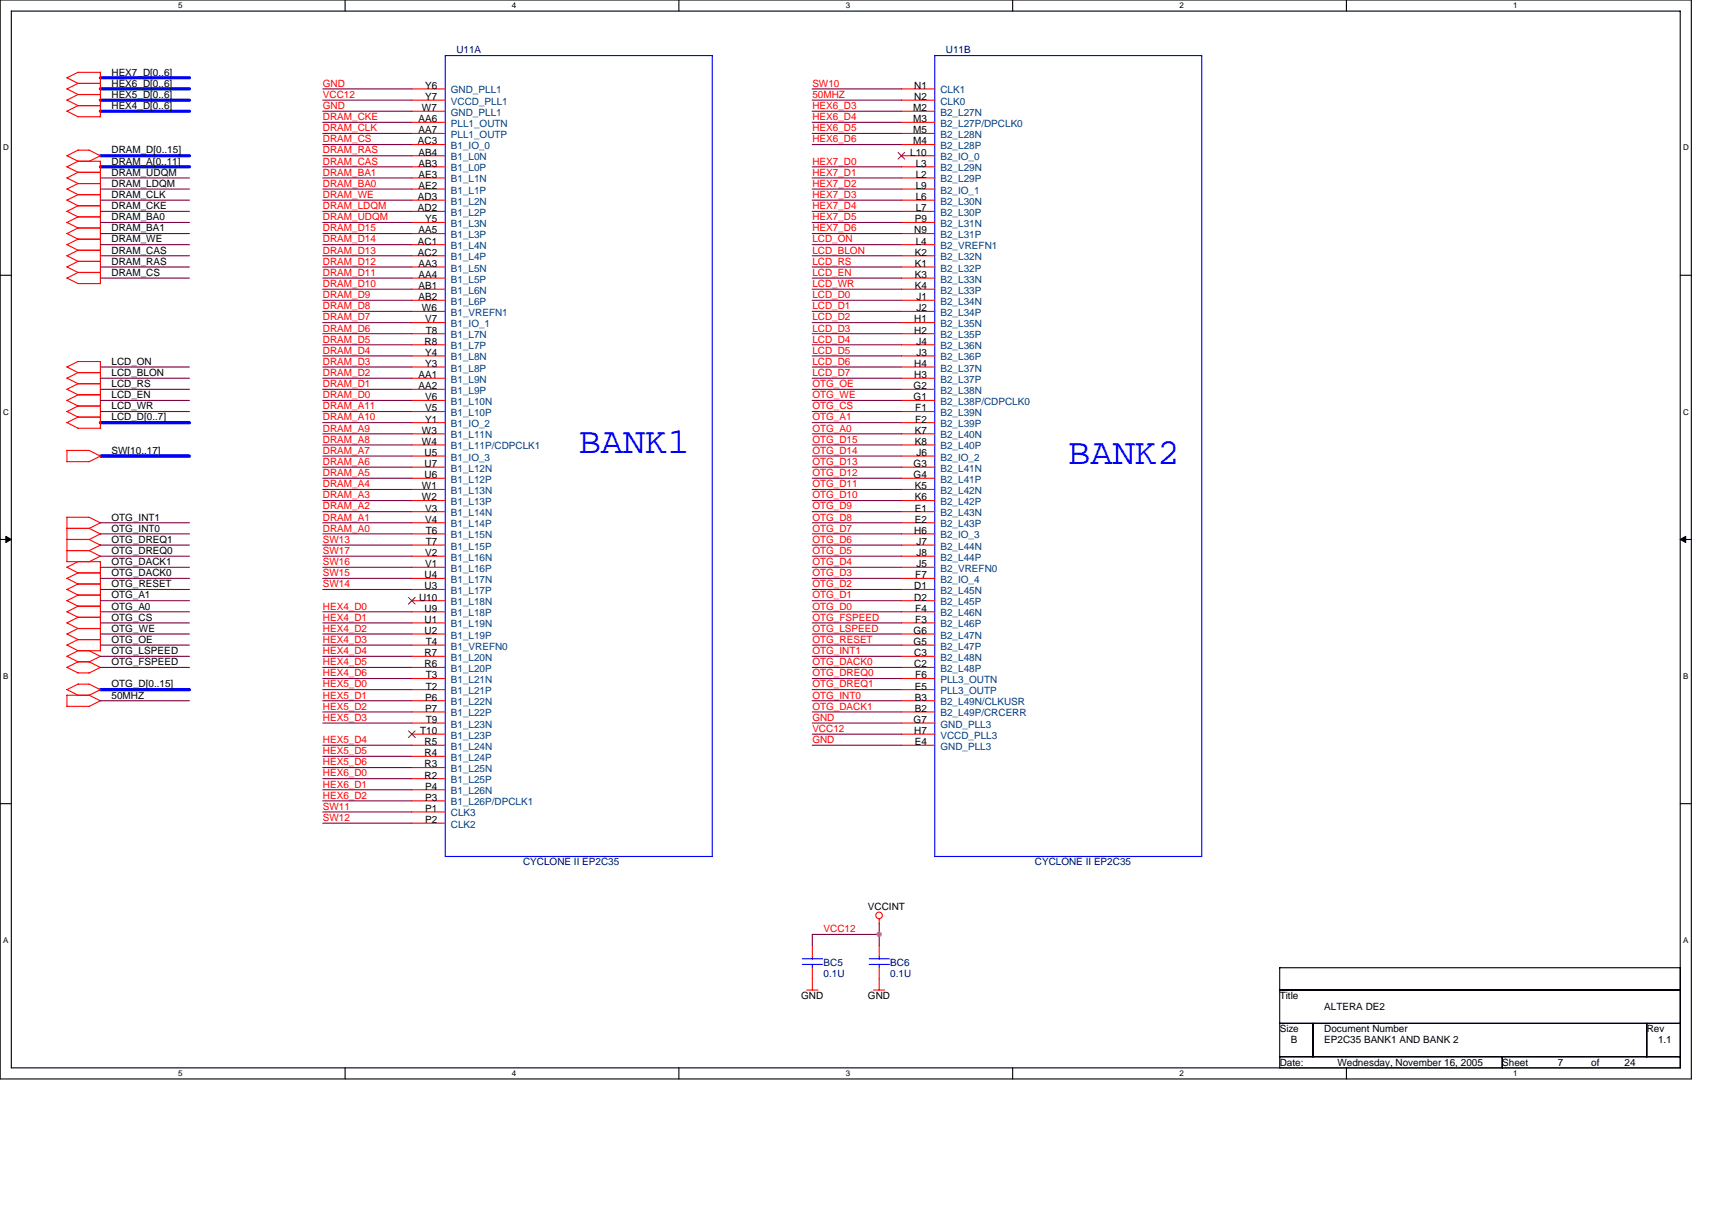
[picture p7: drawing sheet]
<svg xmlns="http://www.w3.org/2000/svg" width="297mm" height="210mm" viewBox="0 0 297 210" stroke-linecap="round" stroke-linejoin="round" font-family="sans-serif">
<path d="M0 0h293.5v187.2h-293.5zM2 1.9h289.5v183.4h-289.5z" fill="none" stroke="#000" stroke-width=".19"/>
<g fill="#fff">
<path d="M30.9 .2h.8v1.6h-.8z"/>
<path d="M30.9 185.5h.8v1.6h-.8z"/>
</g>
<path d="M59.9 0v1.9M59.9 185.3v1.9" fill="none" stroke="#000" stroke-width=".19"/>
<g fill="#fff">
<path d="M88.8 .2h.8v1.6h-.8z"/>
<path d="M88.8 185.5h.8v1.6h-.8z"/>
</g>
<path d="M117.8 0v1.9M117.8 185.3v1.9" fill="none" stroke="#000" stroke-width=".19"/>
<g fill="#fff">
<path d="M146.7 .2h.8v1.6h-.8z"/>
<path d="M146.7 185.5h.8v1.6h-.8z"/>
</g>
<path d="M175.7 0v1.9M175.7 185.3v1.9" fill="none" stroke="#000" stroke-width=".19"/>
<g fill="#fff">
<path d="M204.7 .2h.7v1.6h-.7z"/>
<path d="M204.7 185.5h.7v1.6h-.7z"/>
</g>
<path d="M233.6 0v1.9M233.6 185.3v1.9" fill="none" stroke="#000" stroke-width=".19"/>
<g fill="#fff">
<path d="M262.6 .2h.7v1.6h-.7z"/>
<path d="M262.6 185.5h.7v1.6h-.7z"/>
<path d="M.5 24.8h1v1.6h-1z"/>
<path d="M292 24.8h1v1.6h-1z"/>
<path d="M.5 70.7h1v1.5h-1z"/>
<path d="M292 70.7h1v1.5h-1z"/>
</g>
<path d="M0 47.8h2M291.5 47.8h2" fill="none" stroke="#000" stroke-width=".19"/>
<g fill="#fff">
<path d="M.5 116.5h.9v1.6h-.9z"/>
<path d="M292 116.5h.9v1.6h-.9z"/>
</g>
<path d="M0 93.6h2M291.5 93.6h2" fill="none" stroke="#000" stroke-width=".19"/>
<path d="M1 93.1l1 .5-1 .5zM291.5 93.6l1-.5v1z" fill="#000" stroke="#000" stroke-width=".17"/>
<g fill="#fff">
<path d="M.5 162.4h.9v1.5h-.9z"/>
<path d="M292 162.4h.9v1.5h-.9z"/>
</g>
<path d="M0 139.5h2M291.5 139.5h2M222 167.9h69.5v17.4h-69.5zM222 171.8h69.5M222 177.6h69.5M227.8 177.6v5.8M285.7 177.6v5.8M222 183.4h69.5M260.6 183.4v1.9" fill="none" stroke="#000" stroke-width=".19"/>
<g fill="none" stroke="#f00" stroke-width=".19">
<path d="M11.6 17.4l1.9 .9h3.9M11.6 15.4l1.9 1h3.9M11.6 13.5l1.9 1h3.9M13.5 12.6h3.9v7.7h-3.9l-1.9-1M13.6 18.3l-2 1M13.6 16.4l-2 1M13.6 14.5l-2 .9M13.6 12.5l-2 1M71.5 15.4h5.8M71.5 17.4h5.8M71.5 19.3h5.8M156.4 15.4h5.8"/>
<path d="M156.4 17.4h5.8M156.4 19.3h5.8M11.6 27l1.9 1h3.9v21.2h-3.9l-1.9-1M11.6 28.9l1.9 1h3.9M11.6 30.9l1.9 1h3.9M11.6 32.8l1.9 1h3.9M11.6 34.7l1.9 1h3.9M11.6 36.7l1.9 .9h3.9M11.6 38.6l1.9 1h3.9M13.5 26.1h2l1.9 1M13.6 26l-2 1M13.6 28l-2 1"/>
<path d="M13.6 29.9l-2 1M13.6 31.8l-2 1M13.6 33.8l-2 .9M13.6 35.7l-2 1M13.6 37.6l-2 1M13.6 39.5l-2 1M17.4 27l-2 1M71.5 21.2h5.8M71.5 23.2h5.8M71.5 25.1h5.8M71.5 27h5.8M71.5 29h5.8"/>
<path d="M71.5 30.9h5.8M71.5 32.8h5.8M71.5 34.7h5.8M71.5 36.7h5.8M71.5 38.6h5.8M156.4 21.2h5.8M156.4 23.2h5.8M156.4 25.1h5.8M156.4 27h5.8M156.4 29h5.8M156.4 30.9h5.8M156.4 32.8h5.8"/>
<path d="M156.4 34.7h5.8M156.4 36.7h5.8M156.4 38.6h5.8M11.6 40.5l1.9 1h3.9M11.6 42.4l1.9 1h3.9M11.6 44.4l1.9 1h3.9M11.6 46.3l1.9 1h3.9M13.6 41.5l-2 1M13.6 43.4l-2 1M13.6 45.3l-2 1M13.6 47.3l-2 1M71.5 40.5h5.8"/>
<path d="M71.5 42.5h5.8M71.5 44.4h5.8M71.5 46.3h5.8M71.5 48.3h5.8M71.5 50.2h5.8M71.5 52.1h5.8M71.5 54h5.8M71.5 56h5.8M71.5 57.9h5.8M71.5 59.8h5.8M156.4 40.5h5.8M156.4 42.5h5.8"/>
<path d="M156.4 44.4h5.8M156.4 46.3h5.8M156.4 48.3h5.8M156.4 50.2h5.8M156.4 52.1h5.8M156.4 54h5.8M156.4 56h5.8M156.4 57.9h5.8M156.4 59.8h5.8M11.6 71.4l1.9 1h3.9M11.6 73.3l1.9 1h3.9M11.6 69.5l1.9 1h3.9"/>
<path d="M11.6 67.5l1.9 1h3.9M11.6 65.6l1.9 1h3.9M11.6 63.7l1.9 1h3.9M13.5 62.7h3.9v11.6M13.6 72.4l-2 .9M13.6 70.4l-2 1M13.6 68.5l-2 1M13.6 66.6l-2 1M13.6 64.6l-2 1M13.6 62.7l-2 1M71.5 61.8h5.8M71.5 63.7h5.8"/>
<path d="M71.5 65.6h5.8M71.5 67.6h5.8M71.5 69.5h5.8M71.5 71.4h5.8M71.5 73.3h5.8M71.5 75.3h5.8M71.5 77.2h5.8M71.5 79.1h5.8M156.4 61.8h5.8M156.4 63.7h5.8M156.4 65.6h5.8M156.4 67.6h5.8"/>
<path d="M156.4 69.5h5.8M156.4 71.4h5.8M156.4 73.3h5.8M156.4 75.3h5.8M156.4 77.2h5.8M156.4 79.1h5.8M11.6 97.5h5.8v15.4M11.6 93.6h3.9l1.9 1-2 1M11.6 95.5h3.9l1.9 1M11.6 98.4l1.9 1h3.9M11.6 91.7h3.9l1.9 1-2 .9M11.6 80.1h3.9"/>
<path d="M11.6 80.1v-2l3.9 .1 1.9 1-2 .9M11.6 89.7v7.8M11.6 89.8h3.9l1.9 .9M13.6 97.5l-2 .9M13.6 99.4l-2 1M17.4 96.5l-2 1M17.4 90.7l-2 1M71.5 81.1h5.8M71.5 83h5.8M71.5 84.9h5.8M71.5 86.9h5.8M71.5 88.8h5.8"/>
<path d="M71.5 90.7h5.8M71.5 92.6h5.8M71.5 94.6h5.8M71.5 96.5h5.8M71.5 98.4h5.8M156.4 81.1h5.8M156.4 83h5.8M156.4 84.9h5.8M156.4 86.9h5.8M156.4 88.8h5.8M156.4 90.7h5.8M156.4 92.6h5.8"/>
<path d="M156.4 94.6h5.8M156.4 96.5h5.8M156.4 98.4h5.8M11.6 100.4l1.9 .9h3.9M11.6 102.3l1.9 1h3.9M11.6 106.2l1.9 .9h3.9M11.6 108.1l1.9 1h3.9M11.6 110l1.9 1h3.9M11.6 111.9l1.9 1h3.9M11.6 104.2l1.9 1h3.9M11.6 113.9l1.9 1h2l1.9 .9M11.6 115.8l1.9 1h2"/>
<path d="M11.6 119.7l1.9 .9M13.5 118.7h2l1.9 1M13.6 101.3l-2 1M13.6 107.1l-2 1M13.6 111l-2 1M13.6 109.1l-2 .9M13.6 105.2l-2 1M13.6 103.3l-2 .9M13.6 114.8l-2 1M13.6 112.9l-2 1M13.6 118.7l-2 1M15.5 112.9l1.9 1-2 1"/>
<path d="M17.4 115.8l-2 1M17.4 119.7l-2 1M71.5 100.4h5.8M71.5 102.3h5.8M71.5 104.2h5.8M71.5 106.2h5.8M71.5 108.1h5.8M71.5 110h5.8M71.5 112h5.8M71.5 113.9h5.8M71.5 115.8h5.8M71.5 117.8h5.8"/>
<path d="M71.5 119.7h5.8M156.4 100.4h5.8M156.4 102.3h5.8M156.4 104.2h5.8M156.4 106.2h5.8M156.4 108.1h5.8M156.4 110h5.8M156.4 112h5.8M156.4 113.9h5.8M156.4 115.8h5.8M156.4 117.8h5.8M156.4 119.7h5.8"/>
<path d="M11.6 122.6h3.9M17.4 121.6l-2 1M17.4 121.6l-1.9-1h-3.9v2M71.5 121.6h5.8M71.5 123.5h5.8M71.5 125.5h5.8M71.5 127.4h5.8M71.5 129.3h5.8M71.5 139h5.8M71.5 137.1h5.8M71.5 135.1h5.8M71.5 133.2h5.8"/>
<path d="M71.5 131.3h5.8M156.4 121.6h5.8M156.4 123.5h5.8M156.4 125.5h5.8M156.4 127.4h5.8M156.4 129.3h5.8M71.5 140.9h5.8M71.5 142.9h5.8M152.5 159.4v.8M140 171.8h1.9M140.9 164.1v1.9M140.9 167.9v3.9"/>
<path d="M151.6 171.8h1.9M152.5 164.1v1.9M152.5 167.9v3.9"/>
<circle cx="152.5" cy="158.9" r=".57"/>
</g>
<path d="M77.3 9.7h46.3v138.9h-46.3zM162.2 9.7h46.3v138.9h-46.3zM139.2 167.4h3.5M139.2 166.4h3.5M140.9 166v.4M140.9 167.3v.6M150.8 167.4h3.5M150.8 166.4h3.5M152.5 166v.4M152.5 167.3v.6" fill="none" stroke="#00f" stroke-width=".19"/>
<path d="M155.8 26.5l1.2 1.1M157 26.5l-1.2 1.1M70.9 103.7l1.1 1.1M72 103.7l-1.1 1.1M70.9 126.8l1.1 1.2M72 126.8l-1.1 1.2" fill="none" stroke="#804000" stroke-width=".17"/>
<path d="M17.4 19.3h15.5M17.4 17.4h15.5M17.4 15.4h15.5M17.4 13.5h15.5M17.4 29h15.5M17.4 27h15.5M17.4 73.3h15.5M17.4 79.1h15.5M17.4 119.7h15.5" fill="none" stroke="#00f" stroke-width=".57"/>
<g fill="none" stroke="#800040" stroke-width=".19">
<path d="M56 15.4h15.5M56 17.4h15.5M56 19.3h15.5M140.9 15.4h15.5M140.9 17.4h15.5M140.9 19.3h15.5M17.4 36.7h15.5M17.4 32.8h15.5M17.4 38.6h15.5M17.4 34.7h15.5M17.4 30.9h15.5M56 36.7h15.5"/>
<path d="M56 32.8h15.5M56 38.6h15.5M56 34.7h15.5M56 30.9h15.5M56 29h15.5M56 27h15.5M56 23.2h15.5M56 25.1h15.5M56 21.2h15.5M140.9 36.7h15.5M140.9 32.8h15.5M140.9 38.6h15.5"/>
<path d="M140.9 34.7h15.5M140.9 30.9h15.5M140.9 29h15.5M140.9 23.2h15.5M140.9 25.1h15.5M140.9 21.2h15.5M17.4 48.3h15.5M17.4 42.5h15.5M17.4 44.4h15.5M17.4 46.3h15.5M17.4 40.5h15.5M56 48.3h15.5"/>
<path d="M56 42.5h15.5M56 44.4h15.5M56 46.3h15.5M56 40.5h15.5M56 52.1h15.5M56 50.2h15.5M56 59.8h15.5M56 56h15.5M56 57.9h15.5M56 54h15.5M140.9 48.3h15.5M140.9 42.5h15.5"/>
<path d="M140.9 44.4h15.5M140.9 46.3h15.5M140.9 40.5h15.5M140.9 52.1h15.5M140.9 50.2h15.5M140.9 59.8h15.5M140.9 56h15.5M140.9 57.9h15.5M140.9 54h15.5M17.4 71.4h15.5M17.4 69.5h15.5M17.4 67.6h15.5"/>
<path d="M17.4 65.6h15.5M17.4 63.7h15.5M56 71.4h15.5M56 69.5h15.5M56 67.6h15.5M56 65.6h15.5M56 63.7h15.5M56 73.3h15.5M56 75.3h15.5M56 79.1h15.5M56 77.2h15.5M56 61.8h15.5"/>
<path d="M140.9 71.4h15.5M140.9 69.5h15.5M140.9 67.6h15.5M140.9 65.6h15.5M140.9 63.7h15.5M140.9 73.3h15.5M140.9 75.3h15.5M140.9 79.1h15.5M140.9 77.2h15.5M140.9 61.8h15.5M17.4 94.6h15.5M17.4 96.5h15.5"/>
<path d="M17.4 98.4h15.5M17.4 92.6h15.5M17.4 90.7h15.5M56 94.6h15.5M56 96.5h15.5M56 98.4h15.5M56 92.6h15.5M56 90.7h15.5M56 88.8h15.5M56 86.9h15.5M56 84.9h15.5M56 83h15.5"/>
<path d="M56 81.1h15.5M140.9 94.6h15.5M140.9 96.5h15.5M140.9 98.4h15.5M140.9 92.6h15.5M140.9 90.7h15.5M140.9 88.8h15.5M140.9 86.9h15.5M140.9 84.9h15.5M140.9 83h15.5M140.9 81.1h15.5M17.4 100.4h15.5"/>
<path d="M17.4 102.3h15.5M17.4 108.1h15.5M17.4 110h15.5M17.4 112h15.5M17.4 113.9h15.5M17.4 115.8h15.5M17.4 106.2h15.5M17.4 104.2h15.5M56 100.4h15.5M56 102.3h15.5M56 108.1h15.5M56 110h15.5"/>
<path d="M56 112h15.5M56 113.9h15.5M56 115.8h15.5M56 117.8h15.5M56 119.7h15.5M56 106.2h15.5M140.9 100.4h15.5M140.9 102.3h15.5M140.9 108.1h15.5M140.9 110h15.5M140.9 112h15.5M140.9 113.9h15.5"/>
<path d="M140.9 115.8h15.5M140.9 117.8h15.5M140.9 119.7h15.5M140.9 106.2h15.5M140.9 104.2h15.5M17.4 121.6h15.5M56 129.3h15.5M56 125.5h15.5M56 121.6h15.5M56 123.5h15.5M56 131.3h15.5M56 135.1h15.5"/>
<path d="M56 133.2h15.5M56 139h15.5M56 137.1h15.5M140.9 129.3h15.5M140.9 125.5h15.5M140.9 127.4h15.5M140.9 121.6h15.5M140.9 123.5h15.5M56 140.9h15.5M56 142.9h15.5M152.5 160.2v3.9M152.5 162.2h-11.6v1.9"/>
</g>
<circle cx="152.5" cy="162.1" r=".38" fill="#f0f" stroke="#f0f" stroke-width=".19"/>
<g font-size="6.4" fill="#00f">
<text x="100.4" y="78.7">BANK1</text>
<text x="185.4" y="80.6">BANK2</text>
</g>
<g font-size="1.7" fill="#000080">
<text x="79.2" y="9.3">U11A</text>
<text x="164.1" y="9.3">U11B</text>
<text x="90.8" y="150.2">CYCLONE II EP2C35</text>
<text x="179.6" y="150.2">CYCLONE II EP2C35</text>
<text x="142.9" y="167.6">BC5</text>
<text x="154.5" y="167.6">BC6</text>
<text x="142.9" y="169.5">0.1U</text>
<text x="154.5" y="169.5">0.1U</text>
</g>
<g font-size="1.7">
<text x="19.3" y="17">HEX5_D[0..6]</text>
<text x="19.3" y="15">HEX6_D[0..6]</text>
<text x="19.3" y="13.1">HEX7_D[0..6]</text>
<text x="73.8" y="15.4">Y6</text>
<text x="73.8" y="17.4">Y7</text>
<text x="158.6" y="15.4">N1</text>
<text x="158.6" y="17.4">N2</text>
<text x="19.3" y="18.9">HEX4_D[0..6]</text>
<text x="72.6" y="21.2">AA6</text>
<text x="72.6" y="23.1">AA7</text>
<text x="73.2" y="19.3">W7</text>
<text x="158.5" y="21.2">M3</text>
<text x="158.5" y="19.3">M2</text>
<text x="158.5" y="23.1">M5</text>
<text x="19.3" y="26.6">DRAM_D[0..15]</text>
<text x="19.3" y="28.6">DRAM_A[0..11]</text>
<text x="72.5" y="25.1">AC3</text>
<text x="72.6" y="27">AB4</text>
<text x="72.6" y="28.9">AB3</text>
<text x="157.9" y="27">L10</text>
<text x="158.5" y="25.1">M4</text>
<text x="158.9" y="28.9">L3</text>
<text x="19.3" y="30.5">DRAM_UDQM</text>
<text x="19.3" y="32.4">DRAM_LDQM</text>
<text x="19.3" y="34.4">DRAM_CLK</text>
<text x="72.5" y="34.7">AD3</text>
<text x="72.6" y="30.9">AE3</text>
<text x="72.6" y="32.8">AE2</text>
<text x="158.9" y="30.9">L2</text>
<text x="158.9" y="32.8">L9</text>
<text x="158.9" y="34.7">L6</text>
<text x="19.3" y="36.3">DRAM_CKE</text>
<text x="19.3" y="38.2">DRAM_BA0</text>
<text x="19.3" y="40.2">DRAM_BA1</text>
<text x="72.5" y="36.7">AD2</text>
<text x="72.6" y="40.5">AA5</text>
<text x="73.8" y="38.6">Y5</text>
<text x="158.6" y="40.5">N9</text>
<text x="158.7" y="38.6">P9</text>
<text x="158.9" y="36.7">L7</text>
<text x="19.3" y="42.1">DRAM_WE</text>
<text x="19.3" y="44">DRAM_CAS</text>
<text x="19.3" y="45.9">DRAM_RAS</text>
<text x="19.3" y="47.9">DRAM_CS</text>
<text x="72.5" y="42.4">AC1</text>
<text x="72.5" y="44.4">AC2</text>
<text x="72.6" y="46.3">AA3</text>
<text x="158.7" y="44.4">K2</text>
<text x="158.7" y="46.3">K1</text>
<text x="158.9" y="42.4">L4</text>
<text x="72.6" y="48.2">AA4</text>
<text x="72.6" y="50.2">AB1</text>
<text x="72.6" y="52.1">AB2</text>
<text x="158.7" y="48.2">K3</text>
<text x="158.7" y="50.2">K4</text>
<text x="159" y="52.1">J1</text>
<text x="73.2" y="54">W6</text>
<text x="73.7" y="59.8">R8</text>
<text x="73.8" y="56">V7</text>
<text x="73.9" y="57.9">T8</text>
<text x="158.6" y="56">H1</text>
<text x="158.6" y="57.9">H2</text>
<text x="159" y="54">J2</text>
<text x="159" y="59.8">J4</text>
<text x="19.3" y="65.2">LCD_BLON</text>
<text x="19.3" y="63.3">LCD_ON</text>
<text x="72.6" y="65.6">AA1</text>
<text x="73.8" y="61.7">Y4</text>
<text x="73.8" y="63.7">Y3</text>
<text x="158.6" y="63.7">H4</text>
<text x="158.6" y="65.6">H3</text>
<text x="159" y="61.7">J3</text>
<text x="19.3" y="71">LCD_WR</text>
<text x="19.3" y="69.1">LCD_EN</text>
<text x="19.3" y="67.2">LCD_RS</text>
<text x="72.6" y="67.5">AA2</text>
<text x="73.8" y="69.5">V6</text>
<text x="73.8" y="71.4">V5</text>
<text x="158.5" y="67.5">G2</text>
<text x="158.5" y="69.5">G1</text>
<text x="158.8" y="71.4">F1</text>
<text x="19.3" y="73">LCD_D[0..7]</text>
<text x="73.2" y="75.3">W3</text>
<text x="73.2" y="77.2">W4</text>
<text x="73.8" y="73.3">Y1</text>
<text x="158.7" y="75.3">K7</text>
<text x="158.7" y="77.2">K8</text>
<text x="158.8" y="73.3">F2</text>
<text x="19.3" y="78.8">SW[10..17]</text>
<text x="73.7" y="79.1">U5</text>
<text x="73.7" y="83">U6</text>
<text x="73.7" y="81">U7</text>
<text x="158.5" y="81">G3</text>
<text x="158.5" y="83">G4</text>
<text x="159" y="79.1">J6</text>
<text x="73.2" y="86.8">W2</text>
<text x="73.2" y="84.9">W1</text>
<text x="73.8" y="88.8">V3</text>
<text x="158.7" y="84.9">K5</text>
<text x="158.7" y="86.8">K6</text>
<text x="158.7" y="88.8">E1</text>
<text x="19.3" y="94.2">OTG_DREQ1</text>
<text x="19.3" y="90.3">OTG_INT1</text>
<text x="19.3" y="92.3">OTG_INT0</text>
<text x="73.8" y="90.7">V4</text>
<text x="73.9" y="94.6">T7</text>
<text x="73.9" y="92.6">T6</text>
<text x="158.6" y="92.6">H6</text>
<text x="158.7" y="90.7">E2</text>
<text x="159" y="94.6">J7</text>
<text x="19.3" y="96.1">OTG_DREQ0</text>
<text x="19.3" y="98.1">OTG_DACK1</text>
<text x="19.3" y="100">OTG_DACK0</text>
<text x="19.3" y="101.9">OTG_RESET</text>
<text x="73.7" y="100.4">U4</text>
<text x="73.8" y="98.4">V1</text>
<text x="73.8" y="96.5">V2</text>
<text x="158.8" y="100.4">F7</text>
<text x="159" y="96.5">J8</text>
<text x="159" y="98.4">J5</text>
<text x="19.3" y="107.7">OTG_CS</text>
<text x="19.3" y="105.8">OTG_A0</text>
<text x="19.3" y="103.8">OTG_A1</text>
<text x="72.7" y="104.2">U10</text>
<text x="73.7" y="102.3">U3</text>
<text x="73.7" y="106.2">U9</text>
<text x="158.6" y="102.3">D1</text>
<text x="158.6" y="104.2">D2</text>
<text x="158.8" y="106.2">F4</text>
<text x="19.3" y="111.6">OTG_OE</text>
<text x="19.3" y="109.6">OTG_WE</text>
<text x="19.3" y="113.5">OTG_LSPEED</text>
<text x="73.7" y="108.1">U1</text>
<text x="73.7" y="113.9">R7</text>
<text x="73.7" y="110">U2</text>
<text x="73.9" y="111.9">T4</text>
<text x="158.5" y="110">G6</text>
<text x="158.5" y="111.9">G5</text>
<text x="158.6" y="113.9">C3</text>
<text x="158.8" y="108.1">F3</text>
<text x="19.3" y="115.4">OTG_FSPEED</text>
<text x="19.3" y="119.3">OTG_D[0..15]</text>
<text x="73.7" y="115.8">R6</text>
<text x="73.9" y="119.7">T2</text>
<text x="73.9" y="117.7">T3</text>
<text x="158.6" y="115.8">C2</text>
<text x="158.7" y="119.7">E5</text>
<text x="158.8" y="117.7">F6</text>
<text x="19.3" y="121.2">50MHZ</text>
<text x="73.8" y="123.5">P7</text>
<text x="73.8" y="121.6">P6</text>
<text x="73.9" y="125.5">T9</text>
<text x="158.5" y="125.5">G7</text>
<text x="158.7" y="121.6">B3</text>
<text x="158.7" y="123.5">B2</text>
<text x="72.9" y="127.4">T10</text>
<text x="73.7" y="131.2">R4</text>
<text x="73.7" y="129.3">R5</text>
<text x="158.6" y="127.4">H7</text>
<text x="158.7" y="129.3">E4</text>
<text x="73.7" y="135.1">R2</text>
<text x="73.7" y="133.2">R3</text>
<text x="73.8" y="137">P4</text>
<text x="73.8" y="139">P3</text>
<text x="73.8" y="140.9">P1</text>
<text x="73.8" y="142.8">P2</text>
<text x="150.6" y="157.9">VCCINT</text>
<text x="139" y="173.4">GND</text>
<text x="150.6" y="173.4">GND</text>
<text x="222" y="173.4">Title</text>
<text x="222" y="179.1">Size</text>
<text x="229.8" y="175.3">ALTERA DE2</text>
<text x="229.8" y="179.1">Document Number</text>
<text x="285.7" y="179.1">Rev</text>
<text x="222" y="184.9">Date:</text>
<text x="224" y="181.1">B</text>
<text x="229.8" y="181.1">EP2C35 BANK1 AND BANK 2</text>
<text x="232.1" y="184.9">Wednesday, November 16, 2005</text>
<text x="260.6" y="184.9">Sheet</text>
<text x="270.3" y="184.9">7</text>
<text x="276.1" y="184.9">of</text>
<text x="281.9" y="184.9">24</text>
<text x="287.7" y="181.1">1.1</text>
</g>
<g font-size="1.7" fill="#f00">
<text x="56" y="15">GND</text>
<text x="56" y="17">VCC12</text>
<text x="140.9" y="15">SW10</text>
<text x="140.9" y="17">50MHZ</text>
<text x="56" y="18.9">GND</text>
<text x="56" y="22.8">DRAM_CLK</text>
<text x="56" y="20.9">DRAM_CKE</text>
<text x="140.9" y="18.9">HEX6_D3</text>
<text x="140.9" y="20.9">HEX6_D4</text>
<text x="140.9" y="22.8">HEX6_D5</text>
<text x="56" y="28.6">DRAM_CAS</text>
<text x="56" y="26.6">DRAM_RAS</text>
<text x="56" y="24.7">DRAM_CS</text>
<text x="140.9" y="24.7">HEX6_D6</text>
<text x="140.9" y="28.6">HEX7_D0</text>
<text x="56" y="32.4">DRAM_BA0</text>
<text x="56" y="30.5">DRAM_BA1</text>
<text x="56" y="34.4">DRAM_WE</text>
<text x="140.9" y="34.4">HEX7_D3</text>
<text x="140.9" y="32.4">HEX7_D2</text>
<text x="140.9" y="30.5">HEX7_D1</text>
<text x="56" y="40.2">DRAM_D15</text>
<text x="56" y="38.2">DRAM_UDQM</text>
<text x="56" y="36.3">DRAM_LDQM</text>
<text x="140.9" y="36.3">HEX7_D4</text>
<text x="140.9" y="38.2">HEX7_D5</text>
<text x="140.9" y="40.2">HEX7_D6</text>
<text x="56" y="44">DRAM_D13</text>
<text x="56" y="42.1">DRAM_D14</text>
<text x="56" y="47.9">DRAM_D11</text>
<text x="56" y="45.9">DRAM_D12</text>
<text x="140.9" y="45.9">LCD_RS</text>
<text x="140.9" y="47.9">LCD_EN</text>
<text x="140.9" y="42.1">LCD_ON</text>
<text x="140.9" y="44">LCD_BLON</text>
<text x="56" y="51.7">DRAM_D9</text>
<text x="56" y="49.8">DRAM_D10</text>
<text x="56" y="53.7">DRAM_D8</text>
<text x="140.9" y="51.7">LCD_D0</text>
<text x="140.9" y="49.8">LCD_WR</text>
<text x="140.9" y="53.7">LCD_D1</text>
<text x="56" y="59.5">DRAM_D5</text>
<text x="56" y="55.6">DRAM_D7</text>
<text x="56" y="57.5">DRAM_D6</text>
<text x="140.9" y="55.6">LCD_D2</text>
<text x="140.9" y="59.5">LCD_D4</text>
<text x="140.9" y="57.5">LCD_D3</text>
<text x="56" y="61.4">DRAM_D4</text>
<text x="56" y="65.2">DRAM_D2</text>
<text x="56" y="63.3">DRAM_D3</text>
<text x="140.9" y="61.4">LCD_D5</text>
<text x="140.9" y="63.3">LCD_D6</text>
<text x="140.9" y="65.2">LCD_D7</text>
<text x="56" y="71">DRAM_A11</text>
<text x="56" y="67.2">DRAM_D1</text>
<text x="56" y="69.1">DRAM_D0</text>
<text x="140.9" y="67.2">OTG_OE</text>
<text x="140.9" y="69.1">OTG_WE</text>
<text x="140.9" y="71">OTG_CS</text>
<text x="56" y="74.9">DRAM_A9</text>
<text x="56" y="73">DRAM_A10</text>
<text x="56" y="76.8">DRAM_A8</text>
<text x="140.9" y="73">OTG_A1</text>
<text x="140.9" y="74.9">OTG_A0</text>
<text x="140.9" y="76.8">OTG_D15</text>
<text x="56" y="80.7">DRAM_A6</text>
<text x="56" y="82.6">DRAM_A5</text>
<text x="56" y="78.8">DRAM_A7</text>
<text x="140.9" y="78.8">OTG_D14</text>
<text x="140.9" y="82.6">OTG_D12</text>
<text x="140.9" y="80.7">OTG_D13</text>
<text x="56" y="88.4">DRAM_A2</text>
<text x="56" y="86.5">DRAM_A3</text>
<text x="56" y="84.5">DRAM_A4</text>
<text x="140.9" y="88.4">OTG_D9</text>
<text x="140.9" y="86.5">OTG_D10</text>
<text x="140.9" y="84.5">OTG_D11</text>
<text x="56" y="90.3">DRAM_A1</text>
<text x="56" y="92.3">DRAM_A0</text>
<text x="56" y="94.2">SW13</text>
<text x="140.9" y="90.3">OTG_D8</text>
<text x="140.9" y="92.3">OTG_D7</text>
<text x="140.9" y="94.2">OTG_D6</text>
<text x="56" y="101.9">SW14</text>
<text x="56" y="100">SW15</text>
<text x="56" y="98.1">SW16</text>
<text x="56" y="96.1">SW17</text>
<text x="140.9" y="100">OTG_D3</text>
<text x="140.9" y="101.9">OTG_D2</text>
<text x="140.9" y="96.1">OTG_D5</text>
<text x="140.9" y="98.1">OTG_D4</text>
<text x="56" y="107.7">HEX4_D1</text>
<text x="56" y="105.8">HEX4_D0</text>
<text x="140.9" y="107.7">OTG_FSPEED</text>
<text x="140.9" y="105.8">OTG_D0</text>
<text x="140.9" y="103.8">OTG_D1</text>
<text x="56" y="111.6">HEX4_D3</text>
<text x="56" y="109.6">HEX4_D2</text>
<text x="56" y="113.5">HEX4_D4</text>
<text x="140.9" y="109.6">OTG_LSPEED</text>
<text x="140.9" y="111.6">OTG_RESET</text>
<text x="140.9" y="113.5">OTG_INT1</text>
<text x="56" y="117.4">HEX4_D6</text>
<text x="56" y="119.3">HEX5_D0</text>
<text x="56" y="115.4">HEX4_D5</text>
<text x="140.9" y="115.4">OTG_DACK0</text>
<text x="140.9" y="117.4">OTG_DREQ0</text>
<text x="140.9" y="119.3">OTG_DREQ1</text>
<text x="56" y="123.1">HEX5_D2</text>
<text x="56" y="121.2">HEX5_D1</text>
<text x="56" y="125.1">HEX5_D3</text>
<text x="140.9" y="125.1">GND</text>
<text x="140.9" y="121.2">OTG_INT0</text>
<text x="140.9" y="123.1">OTG_DACK1</text>
<text x="56" y="130.9">HEX5_D5</text>
<text x="56" y="128.9">HEX5_D4</text>
<text x="140.9" y="128.9">GND</text>
<text x="140.9" y="127">VCC12</text>
<text x="56" y="134.7">HEX6_D0</text>
<text x="56" y="132.8">HEX5_D6</text>
<text x="56" y="136.7">HEX6_D1</text>
<text x="56" y="140.5">SW11</text>
<text x="56" y="142.5">SW12</text>
<text x="56" y="138.6">HEX6_D2</text>
<text x="142.9" y="161.8">VCC12</text>
</g>
<g font-size="1.7" fill="#004080">
<text x="78.2" y="16.2">GND_PLL1</text>
<text x="163.2" y="16.2">CLK1</text>
<text x="78.2" y="18.2">VCCD_PLL1</text>
<text x="78.2" y="20.1">GND_PLL1</text>
<text x="78.2" y="22">PLL1_OUTN</text>
<text x="78.2" y="23.9">PLL1_OUTP</text>
<text x="163.2" y="18.2">CLK0</text>
<text x="163.2" y="22">B2_L27P/DPCLK0</text>
<text x="163.2" y="20.1">B2_L27N</text>
<text x="163.2" y="23.9">B2_L28N</text>
<text x="78.2" y="25.9">B1_IO_0</text>
<text x="78.2" y="27.8">B1_L0N</text>
<text x="78.2" y="29.7">B1_L0P</text>
<text x="163.2" y="25.9">B2_L28P</text>
<text x="163.2" y="27.8">B2_IO_0</text>
<text x="163.2" y="29.7">B2_L29N</text>
<text x="78.2" y="31.7">B1_L1N</text>
<text x="78.2" y="33.6">B1_L1P</text>
<text x="78.2" y="35.5">B1_L2N</text>
<text x="163.2" y="31.7">B2_L29P</text>
<text x="163.2" y="33.6">B2_IO_1</text>
<text x="163.2" y="35.5">B2_L30N</text>
<text x="78.2" y="37.5">B1_L2P</text>
<text x="78.2" y="39.4">B1_L3N</text>
<text x="78.2" y="41.3">B1_L3P</text>
<text x="163.2" y="37.5">B2_L30P</text>
<text x="163.2" y="39.4">B2_L31N</text>
<text x="163.2" y="41.3">B2_L31P</text>
<text x="78.2" y="43.2">B1_L4N</text>
<text x="78.2" y="45.2">B1_L4P</text>
<text x="78.2" y="47.1">B1_L5N</text>
<text x="163.2" y="43.2">B2_VREFN1</text>
<text x="163.2" y="45.2">B2_L32N</text>
<text x="163.2" y="47.1">B2_L32P</text>
<text x="78.2" y="49">B1_L5P</text>
<text x="78.2" y="51">B1_L6N</text>
<text x="78.2" y="52.9">B1_L6P</text>
<text x="163.2" y="49">B2_L33N</text>
<text x="163.2" y="51">B2_L33P</text>
<text x="163.2" y="52.9">B2_L34N</text>
<text x="78.2" y="54.8">B1_VREFN1</text>
<text x="78.2" y="56.8">B1_IO_1</text>
<text x="78.2" y="58.7">B1_L7N</text>
<text x="163.2" y="54.8">B2_L34P</text>
<text x="163.2" y="56.8">B2_L35N</text>
<text x="163.2" y="58.7">B2_L35P</text>
<text x="78.2" y="60.6">B1_L7P</text>
<text x="78.2" y="62.5">B1_L8N</text>
<text x="78.2" y="64.5">B1_L8P</text>
<text x="163.2" y="60.6">B2_L36N</text>
<text x="163.2" y="62.5">B2_L36P</text>
<text x="163.2" y="64.5">B2_L37N</text>
<text x="78.2" y="68.3">B1_L9P</text>
<text x="78.2" y="66.4">B1_L9N</text>
<text x="78.2" y="70.3">B1_L10N</text>
<text x="163.2" y="66.4">B2_L37P</text>
<text x="163.2" y="68.3">B2_L38N</text>
<text x="163.2" y="70.3">B2_L38P/CDPCLK0</text>
<text x="78.2" y="72.2">B1_L10P</text>
<text x="78.2" y="74.1">B1_IO_2</text>
<text x="78.2" y="76.1">B1_L11N</text>
<text x="163.2" y="72.2">B2_L39N</text>
<text x="163.2" y="74.1">B2_L39P</text>
<text x="163.2" y="76.1">B2_L40N</text>
<text x="78.2" y="78">B1_L11P/CDPCLK1</text>
<text x="78.2" y="79.9">B1_IO_3</text>
<text x="78.2" y="83.8">B1_L12P</text>
<text x="78.2" y="81.9">B1_L12N</text>
<text x="163.2" y="78">B2_L40P</text>
<text x="163.2" y="79.9">B2_IO_2</text>
<text x="163.2" y="81.9">B2_L41N</text>
<text x="163.2" y="83.8">B2_L41P</text>
<text x="78.2" y="89.6">B1_L14N</text>
<text x="78.2" y="87.7">B1_L13P</text>
<text x="78.2" y="85.7">B1_L13N</text>
<text x="163.2" y="85.7">B2_L42N</text>
<text x="163.2" y="87.7">B2_L42P</text>
<text x="163.2" y="89.6">B2_L43N</text>
<text x="78.2" y="95.4">B1_L15P</text>
<text x="78.2" y="93.4">B1_L15N</text>
<text x="78.2" y="91.5">B1_L14P</text>
<text x="163.2" y="91.5">B2_L43P</text>
<text x="163.2" y="93.4">B2_IO_3</text>
<text x="163.2" y="95.4">B2_L44N</text>
<text x="78.2" y="99.2">B1_L16P</text>
<text x="78.2" y="97.3">B1_L16N</text>
<text x="78.2" y="101.2">B1_L17N</text>
<text x="163.2" y="97.3">B2_L44P</text>
<text x="163.2" y="99.2">B2_VREFN0</text>
<text x="163.2" y="101.2">B2_IO_4</text>
<text x="78.2" y="103.1">B1_L17P</text>
<text x="78.2" y="105">B1_L18N</text>
<text x="78.2" y="107">B1_L18P</text>
<text x="163.2" y="103.1">B2_L45N</text>
<text x="163.2" y="105">B2_L45P</text>
<text x="163.2" y="107">B2_L46N</text>
<text x="78.2" y="108.9">B1_L19N</text>
<text x="78.2" y="112.7">B1_VREFN0</text>
<text x="78.2" y="110.8">B1_L19P</text>
<text x="163.2" y="108.9">B2_L46P</text>
<text x="163.2" y="110.8">B2_L47N</text>
<text x="163.2" y="112.7">B2_L47P</text>
<text x="78.2" y="118.5">B1_L21N</text>
<text x="78.2" y="116.6">B1_L20P</text>
<text x="78.2" y="114.7">B1_L20N</text>
<text x="163.2" y="114.7">B2_L48N</text>
<text x="163.2" y="116.6">B2_L48P</text>
<text x="163.2" y="118.5">PLL3_OUTN</text>
<text x="78.2" y="124.3">B1_L22P</text>
<text x="78.2" y="122.4">B1_L22N</text>
<text x="78.2" y="120.5">B1_L21P</text>
<text x="163.2" y="120.5">PLL3_OUTP</text>
<text x="163.2" y="122.4">B2_L49N/CLKUSR</text>
<text x="163.2" y="124.3">B2_L49P/CRCERR</text>
<text x="78.2" y="130.1">B1_L24N</text>
<text x="78.2" y="128.2">B1_L23P</text>
<text x="78.2" y="126.3">B1_L23N</text>
<text x="163.2" y="126.3">GND_PLL3</text>
<text x="163.2" y="128.2">VCCD_PLL3</text>
<text x="163.2" y="130.1">GND_PLL3</text>
<text x="78.2" y="137.8">B1_L26N</text>
<text x="78.2" y="135.9">B1_L25P</text>
<text x="78.2" y="134">B1_L25N</text>
<text x="78.2" y="132">B1_L24P</text>
<text x="78.2" y="139.8">B1_L26P/DPCLK1</text>
<text x="78.2" y="141.7">CLK3</text>
<text x="78.2" y="143.6">CLK2</text>
</g>
<g font-size="1.4">
<text x="30.9" y="1.5">5</text>
<text x="88.8" y="1.5">4</text>
<text x="146.7" y="1.5">3</text>
<text x="204.7" y="1.5">2</text>
<text x="262.6" y="1.5">1</text>
<text x=".5" y="26.1">D</text>
<text x="292" y="26.1">D</text>
<text x=".5" y="71.9">C</text>
<text x="292" y="71.9">C</text>
<text x=".5" y="117.8">B</text>
<text x="292" y="117.8">B</text>
<text x=".5" y="163.6">A</text>
<text x="292" y="163.6">A</text>
<text x="30.9" y="186.8">5</text>
<text x="88.8" y="186.8">4</text>
<text x="146.7" y="186.8">3</text>
<text x="204.7" y="186.8">2</text>
<text x="262.6" y="186.8">1</text>
</g>
</svg>
